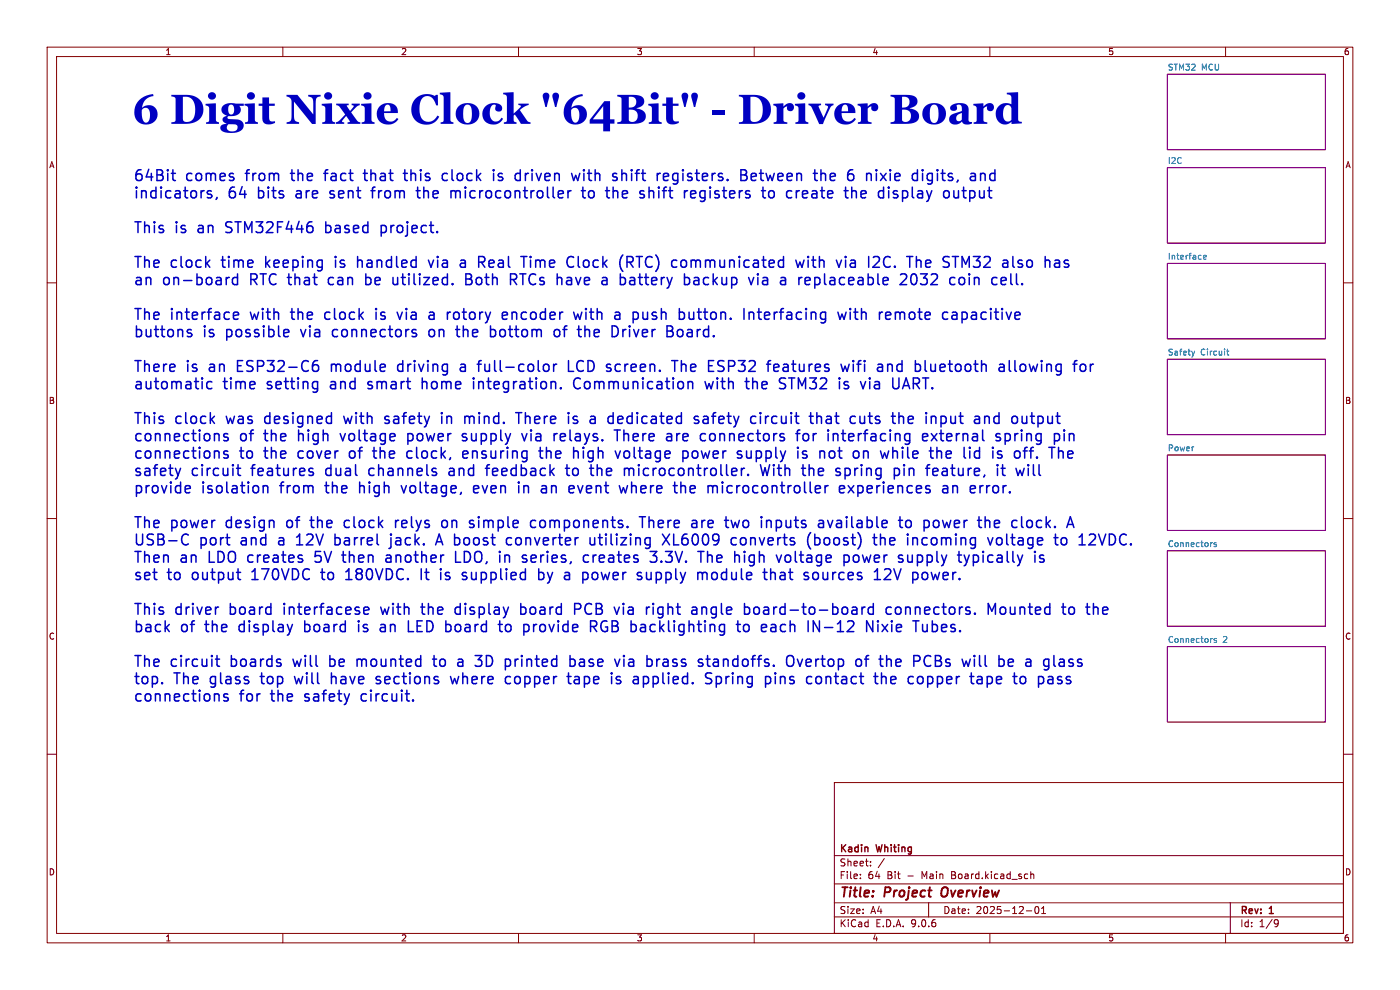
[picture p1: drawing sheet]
<svg xmlns="http://www.w3.org/2000/svg" width="297mm" height="210mm" viewBox="0 0 297 210" stroke-linecap="round" stroke-linejoin="round" font-family="sans-serif">
<g fill="none" stroke="#840000" stroke-width=".21">
<path d="M10 10h277v190h-277zM12 12h273v186h-273zM60 10v2M110 10v2M160 10v2M210 10v2M260 10v2M10 60h2M285 60h2M10 110h2M285 110h2M10 160h2"/>
<path d="M177 166h108v32h-108zM285 160h2M60 198v2M110 198v2M160 198v2M177 194.5h108M177 191.5h108M177 187.5h108M177 181.5h108M182.5 186.3v.1M182.5 185.5v.1M184.7 183.6v.1"/>
<path d="M184.7 182.8v.1M187.6 182.1l-1.3 2M197 191.5v3M210 198v2M217.7 193.2h1.2M218.7 184.9v1.5M218.7 185.5l.2-.1 .3 .1 .1 .9M219.7 192.4l.2-.1a.8 .8 0 0 1 .5 .7 .8 .8 0 0 1-.5 .8l-.4-.6zM221 193.8h.8M221 192.7l.4-.4v1.5M260 198v2M261 191.5v6.5"/>
<path d="M270.6 195.1l.4 .1 .2 .2a1 1 0 0 1-.5 1.2h-.2M271.2 195.7l-.3 .3h-.3"/>
</g>
<path d="M199.9 188.5a1.5 1.5 0 0 0 0 1.6" fill="none" stroke="#840000" stroke-width=".4"/>
<path d="M247.6 15.7h33.6v16.1h-33.6zM247.6 35.6h33.6v16h-33.6zM247.6 55.9h33.6v16h-33.6zM247.6 76.2h33.6v16h-33.6zM247.6 96.5h33.6v16h-33.6zM247.6 116.8h33.6v16h-33.6zM247.6 137.2h33.6v16h-33.6z" fill="none" stroke="#840084" stroke-width=".21"/>
<path d="M255.3 54.6l.6-.1v-.3h-.4l-.2 .1 .1 .6h.5M253.4 74.5l-.3 .8M260.2 74.5h.5M260.4 74.1v1l.3 .2M258 115.2l-.3-.1-.2 .2 .1 .2 .4 .1v.3h-.5M258 135.5l-.3-.1-.2 .2 .1 .2 .4 .1v.3h-.5" fill="none" stroke="#008484" stroke-width=".21"/>
<g fill="none" stroke="#0000c2" stroke-width=".32">
<path d="M36.3 36.8h.9M36.7 36v2l.1 .2 .4 .1M68.7 36.8h.9M69.3 36l-.3 .3v2M77.1 36.8h.8M77.4 36v2l.1 .2 .4 .1M85.6 36.8h.8M85.9 36v2l.1 .2 .4 .1M88.6 39.7v2l.1 .2 .4 .1M94 36.9l.3-.1 .6 .1M94 38.2l.3 .1 .6-.1M106.6 36.9l-.6-.1-.3 .3 .1 .3 .8 .2 .1 .3-.1 .3-.3 .1-.6-.1"/>
<path d="M111.5 36.8v1.5M112.1 36.8l-.4 .1-.2 .3M123 36.8l-.4 1.5M123.7 39.7v2l.1 .2 .4 .1M123.9 36v.2M123.9 36.8v1.5M123.9 36l-.1 .1 .1 .1M123.9 36l.1 .1-.1 .1M132 36.9l.3-.1 .5 .1 .1 1.4M141.5 36.8l.2 .1 .1 .4-1.1 .2M141.7 38.2l-.2 .1M143.8 36.9l-.7-.1-.4 .4v.7l.2 .3 .2 .1 .7-.1"/>
<path d="M143.8 38.6a.62 .62 0 0 1-1 .3M159.4 37.5l1-.2-.1-.4-.6-.1-.3 .3 .1 1.1 .2 .1 .6-.1M161.1 36.8h.9M161.4 36v2l.1 .2 .5 .1M176.1 37.1l.3-.3h.5l.3 .3v.2l-1.1 .2M176.1 38l.3 .3 .7-.1M184.2 36.8h.3l.3 .3v1.2M190.2 36.8l-.4 .3v.9l.4 .3M190.9 37.3l-1.1 .2M198.9 36v.2M198.9 36.8v1.5M198.9 36l-.1 .1 .1 .1"/>
<path d="M198.9 36l.1 .1-.1 .1M199.6 36.8h.9M200 36v2l.1 .2 .4 .1M204.4 39.7v2l.1 .2 .5 .1M210.4 36.8l.7 .1M211.1 38.2l-.7 .1M211.1 36v2.3M44.8 40.6l-.5-.1-.3 .3 .1 .3 .7 .2 .1 .2-.1 .4-.2 .1-.6-.1M46 41.9l-.2 .4M48.7 58.9l-.5 .1M50.4 59l-.7-.1-.4 .4v.6l.2 .4 .2 .1 .7-.1M50.4 58.1v2.3"/>
<path d="M69.1 47.1v2.2M69.1 49.2l.7 .1M69.8 47.8l-.7 .1M70 41.9l.6 .1M70.1 58.9l-.4 .4v.6l.4 .5M70.3 40.5l-.3 .3 .1 .3 .2 .1M71.2 54.4v.2M71.2 55.2v1.5M71.2 54.4l-.1 .1 .1 .1M71.2 54.4l.1 .1-.1 .1M75.9 54.4v2.3M76.7 55.3a.62 .62 0 0 0-.8 .1"/>
<path d="M77.6 59l.2-.1 .7 .1M77.6 58.1v2.3M78.7 40.5h.9M79 40v2M80.9 47.9l.2-.1 .6 .1M80.9 49.2l.2 .1 .6-.1M80.9 47.8v2.3M84.4 58.9v1.5M88.3 40.5h.8M90.9 55.2l.5 1.5 .6-1.5M96 40.5h.3l.4 .3M96.7 40.8v1.2"/>
<path d="M97.5 40.6l-.5-.1-.3 .3M98.4 55.2l.3 .3v1.2M98.7 56.6l-.7 .1M98.7 55.7l-.7 .1M98.8 59.2h.8M99.6 58.1h-.8v2.3h.9a.61 .61 0 0 0 .5-.7 .61 .61 0 0 0-.6-.5M99.9 58.3a.54 .54 0 0 1-.3 .9M102.6 54.5l-1-.1v2.3M104.1 55.2l-.4 .3v.9l.4 .3M104.8 55.7l-1.1 .2M108.8 59.3l.8 1.1M109.5 58.3a.62 .62 0 0 1-.3 1h-.9"/>
<path d="M112.5 54.4v.2M112.5 55.2v1.5M112.5 54.4l-.1 .1 .1 .1M112.5 54.4l.2 .1-.2 .1M120.5 40.5v1.5M120.5 58.9l.6 .1M120.5 59.5h.5M121.1 40.5l-.4 .1-.2 .3M122.7 54.4v2l.3 .3M123.3 40.5h.9M125.8 40.6a.62 .62 0 0 0-1 .3v.6a.62 .62 0 0 0 1 .4M130.4 40.5h.3l.4 .3v1.2"/>
<path d="M131.6 58.1v2.3M133 54.4h.9a.62 .62 0 0 1 .4 .6 .62 .62 0 0 1-.4 .6h-.9M133.6 55.6l.7 1.1M135 54.4h1.3M137.8 40.6l.2-.1 .6 .1 .1 1.4M146.6 55.2v1.5M146.9 55.2l-.3 .2M147.3 59l.2-.1 .6 .1 .2 1.4M147.5 41.9l-.7 .1M147.5 40.6l.1 .4-1.1 .2M148.3 59.4l-.8 .1a.45 .45 0 0 0-.3 .4 .45 .45 0 0 0 .3 .5l.8-.1M148.6 40.7l-.1 .2 .1 .9 .3 .2h.4"/>
<path d="M148.6 42.6l.5 .1M149.7 58.9l-.5 .4v.6l.5 .5M161.9 59l.2-.1 .6 .1 .1 1.4M162.8 59.4l-.7 .1a.45 .45 0 0 0-.4 .4 .45 .45 0 0 0 .4 .5l.7-.1M163.1 40.9a.62 .62 0 0 1 .6-.5 .62 .62 0 0 1 .6 .5v.6a.62 .62 0 0 1-.6 .5 .62 .62 0 0 1-.6-.5M170.1 58.9l-.4 .1M170.6 40.5l.6 .1 .1 .4-1.1 .2M170.6 55.2l-.5 1.5-.4-1.1-.4 1.1M170.9 59l-.1 .2 .1 1.1M171.2 41.9l-.6 .1M171.4 54.4v.2M171.4 55.2v1.5"/>
<path d="M171.4 54.4l-.1 .1 .1 .1M171.4 54.4l.1 .1-.1 .1M171.9 59.4l-1.1 .2M172.2 55.2h.9M172.5 54.4v2l.1 .2 .5 .1M174.9 58.1v2l.4 .3M181.1 55.2l.4 .3v1.2M181.5 56.6l-.3 .1M181.5 55.7l-.3 .1M182.7 41.2l1-.2-.1-.4-.6-.1-.3 .3 .1 1.1 .2 .1 .6-.1M189.8 56.5v.2M189.8 56.5l.1 .1-.1 .1"/>
<path d="M189.8 56.5l-.1 .1 .1 .1M191.5 41.9l.2 .1 .6-.1M191.5 40.6l.2-.1 .6 .1M191.5 40.5v2.2M194.3 58.3a1.56 1.56 0 0 1-.3 2.1l-.5-.1M196.7 58.1l-.8 .9a.62 .62 0 0 1 .8 .4v.5l-.2 .4-.9 .1-.3-.2M205.7 41.9l.2 .1 .7-.1M205.7 40.5v2.2M206.5 56.5l.3 .2h.7M206.5 54.4h1.4M206.7 59.1a.57 .57 0 0 1 1 .1v1.2M206.7 58.9v1.5"/>
<path d="M40.6 70l-.5-.1-.4 .3 .1 .3 .8 .3 .1 .2-.1 .3-.2 .1-.7-.1M49.5 67l1.1-.2-.1-.5-.7-.1-.3 .3 .1 1.1 .2 .1 .7-.1M61 69.9l.2 .1 .1 .4-1.1 .3M61.2 71.3l-.2 .1M66.9 76.5h.5M67.2 77.4l.4 .4v.5l-.4 .5M69.3 66.2l-.4 .5v.6l.4 .4M70.3 77.3v1.5M70.6 77.3l-.3 .2M71 69.9l-.5 .4v.7l.5 .4M77.6 60.3l.2 .1 .7-.1M79.8 65.5v.2"/>
<path d="M79.8 66.2v1.5M79.8 65.5l-.1 .1 .1 .1M79.8 65.5l.1 .1-.1 .1M84.4 60.2l-.7 .2M85.2 77.3h-.4l-.4 .4 .1 .9 .3 .2h.4M85.3 66.2l-.5 1.5M91.8 66.2l.3 .3v1.2M92 70a.62 .62 0 0 0-1 .3v.7a.62 .62 0 0 0 1 .3M92.1 67.6l-.8 .1M92.1 66.8l-.8 .1M96.4 66.3a.62 .62 0 0 1 .9 .1M96.7 69.9h.8"/>
<path d="M97 69.1v2M97.1 71.3l.4 .1M97.3 67.5a.62 .62 0 0 1-.9 .1M97.7 77.4l.3-.1 .6 .1 .1 1.4M98.7 77.8l-.7 .1a.45 .45 0 0 0-.4 .4 .45 .45 0 0 0 .4 .5l.7-.1M102.1 76.5l-.4 .1M102.9 77.3v1.2l.1 .2 .5 .1M104.9 70l.2 .3v.7l-.2 .3-.6 .1M107.3 66.2l.2 .1 .2 .5-1.1 .2M107.5 67.6l-.2 .1M108.6 66.2v1.5M109.5 66.3a.62 .62 0 0 0-.9 .1"/>
<path d="M117.4 77.3v1.5M117.7 70.1a.62 .62 0 0 1 .6-.2 .62 .62 0 0 1 .5 .4v.7a.62 .62 0 0 1-.6 .4 .62 .62 0 0 1-.6-.4zM118.1 77.3l-.4 .1-.3 .3M119.4 69.9h.9M119.7 69.5v1.9M120.5 60.4h.5M120.6 76.5v2.3h1.1M123.1 76.5a1.23 1.23 0 0 0-.8 1.1 1.23 1.23 0 0 0 .8 1.2M123.4 66.2l-.4 1.5-.4-1M124.3 65.5v.2M124.3 66.2v1.5M124.3 65.5l-.1 .1 .1 .1"/>
<path d="M124.3 65.5l.1 .1-.1 .1M124.4 69.9h.3l.4 .3v1.2M130.9 77.3l.7 .1M131.6 78.7l-.7 .1M132.1 69.9v1.5M132.8 69.9l-.4 .1-.3 .3M138.3 67.6l.7 .1M138.7 66.2l-.4 .3 .2 .4 .2 .1M142.5 76.5h1.3M143.1 76.5v2.3M143.9 70l-.2 .3v.7a.62 .62 0 0 0 .6 .4 .62 .62 0 0 0 .6-.4v-.7l-.2-.3M144.6 77.5a.57 .57 0 0 1 .9 .1v1.2"/>
<path d="M144.6 76.5v2.3M147.9 66.2h.9M148.3 65.5v1.9l.1 .2 .4 .1M153.3 76.5l.3 .1M153.5 77.9l.1 .2-.1 .5M160.7 66.2h.8M161 65.5v1.9l.1 .2 .4 .1M163.3 66.5l-.3-.3h-.5l-.3 .3 .1 1.1 .2 .1 .7-.1M163.3 66.8l-1.1 .2M166.2 77.4l.2-.1 .7 .1M167.2 77.8l-.8 .1a.45 .45 0 0 0-.3 .4 .45 .45 0 0 0 .3 .5l.8-.1M180.4 65.5v.2"/>
<path d="M180.4 66.2v1.5M180.4 65.5l-.1 .1 .1 .1M180.4 65.5l.1 .1-.1 .1M181 76.5v.2M181 77.3v1.5M181 76.5l-.1 .1 .1 .1M181 76.5l.1 .1-.1 .1M181.1 66.2h.9M181.5 65.5v1.9l.1 .2 .4 .1M181.8 77.3h.9M182.7 76.5l-.5 .1-.1 .2v2M182.8 65.5v2.2"/>
<path d="M183.6 66.3a.62 .62 0 0 0-.8 .1M191 66.3l.3-.1 .5 .1 .1 1.4M191.4 77.4l-.7-.1-.4 .4v.6l.2 .4 .2 .1 .7-.1M191.4 76.5v2.3M200.2 77.3h-.5l-.3 .3 .1 1.1 .7 .1M200.5 77.8l-1.1 .2M204.3 66.2h.5l.4 .5-.1 .8-.3 .2h-.5M206.8 66.2l-.6 .1M206.9 66.9h-.5a.45 .45 0 0 0-.4 .4 .45 .45 0 0 0 .4 .4h.5M215.3 76.5v2l.3 .3M216.5 77.5a.62 .62 0 0 1 .6-.3 .62 .62 0 0 1 .5 .5v.6a.62 .62 0 0 1-.6 .5 .62 .62 0 0 1-.6-.5zM216.8 60.2l.1 .1-.1 .1"/>
<path d="M216.8 60.2l-.1 .1 .1 .1M216.8 60.2v.2M232 77.3l-.5 .1M38.3 99.3l-.5 1.6M44.9 81l-.6-.1-.4 .5v.6l.2 .4 .2 .1 .6-.1M46.1 92l.4 .3v1.2M46.1 95.7l.4 .3v1.2M48.3 95.8l-.5-.1-.3 .3 .1 .3 .7 .2 .1 .2-.1 .4-.2 .1-.6-.1M48.3 92.1l-.5-.1-.3 .3 .1 .3 .7 .2 .1 .3-.1 .3-.2 .1-.6-.1M50.2 99.3h.8M50.5 98.6v1.9l.1 .3 .4 .1M66.2 99.3l.2 .1"/>
<path d="M67.2 80.9l.2 .1M67.4 80.9l-.1 2.1M67.4 82.4l-.2 .1M72.2 92l.5 1.5M72.9 88.3l.5 1.5M74.2 95.9l-.1 .8 .5 .5M78 82.4l.7 .1M78.4 80.9l-.4 .4 .2 .3 .2 .1M78.7 99.3l-.4 .5v.6l.4 .5M79.3 94.9v2l.2 .2 .4 .1M81.6 89.7l.3 .1 .6-.1M82.5 88.4l-.5-.1-.4 .3 .1 .3 .8 .3"/>
<path d="M86.4 97l.4 .2 .6-.1M86.5 93.4l.3 .1 .6-.1M86.5 92v2.3M87.4 95.8l-.6-.1-.4 .2M89.6 80.2v2.3M93.7 87.5l-.1 .1 .1 .2M93.7 87.5v.3M93.7 88.3v1.5M93.7 87.5l.1 .1-.1 .2M94.8 88.3v1.5M95.1 88.3l-.3 .2M95.6 99.3l-.3 .1"/>
<path d="M96 99.3l.2 .1M96.1 100h-.5a.45 .45 0 0 0-.4 .4 .45 .45 0 0 0 .4 .5h.5M98.2 96.4l1.1-.2-.1-.4-.7-.1-.3 .3 .1 1.1 .2 .1 .7-.1M98.9 92.1l-.5-.1-.3 .3 .1 .3 .7 .2 .2 .3-.2 .3-.2 .1-.6-.1M99.3 88.3l.3 .3M99.6 88.6v1.2M100.5 80.9v1.6M100.5 88.4l-.6-.1-.3 .3M101.6 80.9v1.6M101.9 80.9l-.3 .3M109.4 87.5h1.3M110 87.5v2.3"/>
<path d="M110.7 92l.5 1.5 .6-1.5M111.5 87.5v2.3M112.1 88.3l-.6 .2M114.3 95.7h.9M114.6 94.9v2l.1 .2 .5 .1M115.9 94.9v2.3M116.8 95.8a.62 .62 0 0 0-.9 .1M120 99.3h.8M120 92.3l-.4-.3h-.4l-.3 .3 .1 1.1 .2 .1 .6-.1M120 92.5l-1.1 .2M120.3 98.6v1.9l.1 .3 .4 .1M121.9 89.1l.6 .1 .1 .3-.4 .3h-.4"/>
<path d="M121.9 88.3l.6 .1M122.2 99.3a.62 .62 0 0 0-.7 .5v.6a.62 .62 0 0 0 .7 .5M123 80.3a.94 .94 0 0 0-1.1 .1 .94 .94 0 0 0-.2 1.1 .86 .86 0 0 0 .4 .9 .86 .86 0 0 0 1-.2M123.8 95.7v1.5M126.7 98.6v2.3M130.1 87.5v2.3M132.4 92.2a.57 .57 0 0 1 .9 .1M132.4 91.2v2.3M132.5 95.9a.62 .62 0 0 1 .6-.3 .62 .62 0 0 1 .5 .5v.6a.62 .62 0 0 1-.6 .5 .62 .62 0 0 1-.6-.5zM133.8 99.3h.3M134.3 99.4l.1 1.5M144.2 92l-.4 .1-.2 .3"/>
<path d="M146.9 95.9a.62 .62 0 0 1 .7-.3 .62 .62 0 0 1 .4 .5v.6a.62 .62 0 0 1-.6 .5 .62 .62 0 0 1-.6-.5zM149.2 88.4l.3-.1 .6 .1 .1 1.4M149.6 80.9l.4 1.6 .4-1.1 .5 1.1 .4-1.6M150.2 88.8l-.7 .1a.45 .45 0 0 0-.4 .5 .45 .45 0 0 0 .4 .4l.7-.1M151 92a.62 .62 0 0 1 .7 .4v.7a.62 .62 0 0 1-.7 .4M151 88.3h.8M151.6 87.5l-.3 .4v1.9M159.4 95.7v1.5M159.4 97l-.2 .1M159.7 81.2a.57 .57 0 0 1 1 .1v1.2M159.7 80.2v2.3M160.4 95.7v2.2"/>
<path d="M160.4 97.1l.7 .1M161.1 95.7l-.7 .1M161.3 98.6l.6 2.3 .4-1.7 .4 1.7 .6-2.3M162.4 88.3v1.5M163.1 88.3l-.5 .1-.2 .3M164.1 99.3v1.6M164.1 88.3l-.4 .4v.7l.4 .4M168 80.2v2.3M170.5 92.2a.62 .62 0 0 1 .6-.2 .62 .62 0 0 1 .4 .4v.7a.62 .62 0 0 1-.5 .4 .62 .62 0 0 1-.6-.4zM172.5 92v1.5M173.2 92l-.5 .1-.2 .3M173.9 95.7v1.5"/>
<path d="M174.1 95.8l-.2 .1M174.4 99.3h-.5l-.3 .4 .1 1.1 .7 .1M174.7 99.9l-1.1 .2M175.4 88.4l.2-.1 .6 .1 .1 1.4M176.3 88.8l-.7 .1a.45 .45 0 0 0-.4 .5 .45 .45 0 0 0 .4 .4l.7-.1M177.8 95.7h.8M178.2 97.1l.4 .1M178.5 92h.9M179.2 93.5h.2M180.8 92h-.4l-.4 .3 .1 1.1 .7 .1M181.1 92.5l-1.1 .2M181.3 99.3v1.6"/>
<path d="M181.8 99.3l-.5 .5M184.2 88.3h.8M184.5 89.5l.1 .2 .4 .1M185.7 89.7l.7 .1M185.8 80.9h.4l.4 .4v1.2M186.4 88.3l-.6 .1-.1 .2 .1 .3 .6 .2M186.6 82.4l-.8 .1M186.6 81.5l-.8 .1M186.8 95.7l.4 1.5M189.4 94.9v2.3M192.6 94.9v2l.3 .3M192.9 99.6a.57 .57 0 0 1 1 .1v1.2"/>
<path d="M192.9 99.3v1.6M193.8 80.2v2.3M193.8 81.4h.8M197.6 92l1.2 1.5M198.8 92l-1.2 1.5M199.3 92h.9M199.6 91.2v2l.1 .2 .5 .1M200.2 99.3h.4l.3 .4v1.2M200.9 99.9l-.7 .1M201.2 92l-.4 .3v.9l.4 .3M201.7 99.3h.9M201.9 92.5l-1.1 .2"/>
<path d="M202.7 89.6a.62 .62 0 0 1-.9 .1M202.7 88.3v1.5M210.6 95.7v1.5M211.6 97.1l.2 .1M211.9 95.7l-.3 .3 .1 .3 .2 .1M214.2 92.2l.1 .2-.1 .9M215.3 92v1.5M215.5 99.3l.5 1.6 .4-1.1 .4 1.1 .5-1.6M216 92l-.5 .1-.2 .3M216.7 92v1.5M217.1 95.7h.8M217.4 95.2v2"/>
<path d="M221.2 88.5l.1 .2-.1 .9M222.3 88.3v1.2l.3 .3M223.1 94.9v2.3M227.7 92.1l.1 1.4M39.6 103l.7 .1 .1 .5-1.1 .2M39.9 115.4a.8 .8 0 0 1-.9 .1M40.3 104.4l-.7 .1M55.8 103.2a.57 .57 0 0 1 1 .1v1.2M55.8 103v1.5M62.9 115.6h1.3M63.3 113.6l-.4 .3M65.7 110.4h.9"/>
<path d="M66.1 109.6v2l.3 .3M66.2 100.1l.3 .3-.1 .4-.2 .1M66.8 119l.4 .3M66.9 117l-.1 1.1 .4-.3M71.1 115.5l.2 .1 .6-.1M71.1 113.3v2.3M71.1 114.2l.2-.1 .6 .1M72.5 117.7h.9M72.9 119.2l.5 .1M73.9 110.4h-.4l-.5 .4 .1 .9 .4 .2h.4M76.3 102.3v2.2M76.6 103l-.3 .2"/>
<path d="M82 117.8l.2-.1 .6 .1 .1 1.5M82.9 114.1v1.9l-.1 .2-.3 .1M82.9 118.3l-.7 .1a.45 .45 0 0 0-.4 .4 .45 .45 0 0 0 .4 .5l.7-.1M83.9 110.4v1.5M84 114.8l-.1 .2 .1 .5M84.6 110.4l-.5 .1-.2 .3M85.1 103l.6 1.5 .5-1.5M85.3 110.5l-.1 .2 .1 1.1M86.3 110.9l-1.1 .2M92.4 115.6l.8-2.3 .7 2.3M92.6 114.9h1.1M93.8 110.6a.62 .62 0 0 1 .6-.2 .62 .62 0 0 1 .5 .4v.7a.62 .62 0 0 1-.5 .4 .62 .62 0 0 1-.6-.2"/>
<path d="M96.7 117v2.3h1M100.5 103.8l1.1-.2-.2-.5-.6-.1-.3 .3 .1 1.1 .2 .1 .6-.1M101.6 109.6v.2M101.6 110.4v1.5M101.6 109.6l-.2 .1 .2 .1M101.6 109.6l.1 .1-.1 .1M107.4 117.7h.4l.3 .4v1.2M108.5 115.5l-.2 .1M109.6 114.2l-.2 .3v.6a.62 .62 0 0 0 1 .4M111.1 103v1.5M112 103.1a.62 .62 0 0 0-.9 .1M113 110.4l.6 .1"/>
<path d="M113.6 111.8l-.6 .1M113.6 117.8l-.6-.1-.3 .4 .1 1.1 .2 .1 .6-.1M113.7 118.3l-1 .2M115.5 110.5a.62 .62 0 0 0-1 .3v.7a.62 .62 0 0 0 1 .3M117 103v1.5M117.3 103l-.3 .2M122.6 103l.5 1.5 .6-1.5M124.6 117.7l.3 .1M124.9 119.2l-.3 .1M125.8 117.7v1.6M126.2 115.4l-.7 .2M126.2 114.1v1.5"/>
<path d="M126.5 117.7l-.5 .1-.2 .4M127.2 113.3v2l.2 .2 .4 .1M134 102.3v2.2M134.9 103.1a.62 .62 0 0 0-.9 .1M135.6 109.6h1.3M136.3 109.6v2.3M137.7 110.6a.57 .57 0 0 1 1 .1v1.2M137.7 109.6v2.3M140.3 119l.1 .2-.1 .1M140.3 119l-.1 .2 .1 .1M140.3 119v.3M140.5 113.3l1.5 2.3"/>
<path d="M141.2 119l.3 .3h.7M141.2 117h1.4M142 113.3l-1.5 2.3M142.9 113.3v2.3h1.1M147.2 103h-.5l-.3 .3 .1 1.1 .7 .1M147.5 103.6l-1.1 .2M149.3 110.4h.3M150.5 110.4l-.3 .3v.9l.3 .3M151.3 110.9l-1.1 .2M152.8 117.7h-.4l-.3 .4 .1 1.1 .6 .1M153.2 118.3l-1.1 .2M153.3 103v1.5"/>
<path d="M154 109.6v2M154.7 103l-.5 .5v.6l.5 .4M157.3 114.2a.62 .62 0 0 1 1 .3v.6a.62 .62 0 0 1-1 .4M158.4 110.4a.62 .62 0 0 0-.8 .4v.7a.62 .62 0 0 0 .8 .4M158.7 100.6l.1 .2-.1 .1M159.2 114.1v1.5M159.6 114.1l-.4 .2M164.9 110.4h.4l.5 .4-.1 .9-.4 .2h-.4M168.7 117v1.9l.3 .4M169.6 117.7h.9M169.9 117l.1 2.2M173.7 114.2l.2 .3v.6l-.2 .4-.6 .1"/>
<path d="M175 114.2l-.2 .3v.6a.62 .62 0 0 0 .6 .5 .62 .62 0 0 0 .6-.5v-.6l-.2-.3M177.5 110.5l.3-.1 .6 .1 .1 1.4M178.1 103.8l1.1-.2-.1-.5-.7-.1-.3 .3 .1 1.1 .2 .1 .7-.1M178.5 110.9l-.7 .1a.45 .45 0 0 0-.4 .5 .45 .45 0 0 0 .4 .4l.7-.1M179.9 103l1.2 1.5M181.1 103l-1.2 1.5M182 103v2.3M183 104.3l-.3 .2-.7-.1M183 117.7l.4 1.6 .5-1.1 .4 1.1 .4-1.6M188.7 114.8l1.1-.2-.1-.4-.6-.1-.4 .3 .2 1.1 .2 .1 .6-.1M195.5 117.8l.2 .4v.6l-.2 .4M196 111.8l.7 .1"/>
<path d="M196 110.4v2.3M196.7 117.7v2.3M196.7 119.2l.2 .1M196.7 110.4l-.7 .1M196.9 117.7l-.2 .1M198.5 114.2a.62 .62 0 0 0-.9 .3v.6a.62 .62 0 0 0 .9 .4M200.9 100.8l-.7 .1M201.7 110.4l-.4 1.5-.5-1.1M202.1 103v1.5M202.5 103l-.4 .2M202.8 103l.3 .3v1.2M207.7 109.6v2"/>
<path d="M208.6 117.7v1.6M209 109.6v2.3M209.6 118l-.1 .2 .1 .8 .4 .3h.4M210.6 104.1a.62 .62 0 0 0 .5 .5 .62 .62 0 0 0 .6-.3M211.1 103l-.5 .5M211.4 103l.3 .2M213.6 113.3v2l.3 .3M214.4 114.1h.9M214.8 113.3v2l.1 .2 .4 .1M220.8 110.4l.2 .1M221 111.8l-.2 .1M228.9 115.6h1.3"/>
<path d="M229.4 113.6l-.5 .3M229.6 113.3v2.3M236.4 113.6l-.5-.3h-.6v2.3h.6l.5-.3M45.7 139.8h.9M46 139.1v1.9l.1 .2 .5 .1M46.1 128.8h.3M53.4 122.9h1.3M53.7 121.2l-.3 .1M64.7 131.7v2.3M64.7 133.9l.6 .1M65.3 132.5l-.6 .1M68 121.4h.9"/>
<path d="M68.4 120.7v1.9l.3 .3M70 139.1v2.2M70.6 139.8l-.6 .1M73.4 122.9h1.3M73.8 121l-.4 .3M74 120.7v2.2M75.8 139.8v1.5M76.1 132.5v1.5M76.6 139.9a.62 .62 0 0 0-.8 .1M77.5 128.8l.7 .1 .1 .4-1.1 .2M78.2 130.2l-.7 .1M80.8 128.8l.4 1.5"/>
<path d="M81 132.5h.4l.3 .3v1.2M81.7 133.9l-.7 .1M81.7 133l-.7 .1M86.6 131.7v2.3h1.1M89.3 128.8h.8M89.4 120.7v2.2M89.6 128v2l.1 .2 .4 .1M90.1 121.4h.9M90.5 120.7v1.9l.3 .3M91.8 139.8h.8M92.1 139.1v1.9l.1 .2 .4 .1M94.5 122.8l.2 .1 .6-.1"/>
<path d="M95.3 121.5l-.5-.1-.3 .3 .1 .4 .7 .2M96.7 130.1l.3 .2 .6-.1M97 132.5l-.5 .4v.6l.5 .5M97.6 128v2.3M97.6 128.9l-.6-.1-.3 .2M97.9 139.8l.3 .3v1.2M100 121.4v1.2l.1 .2 .6 .1M100.8 139.1h1.4l-.8 .8M103.7 139.1h-.5v2.2h.5M107.4 132.6l-.2 .3v.6a.62 .62 0 0 0 .6 .5 .62 .62 0 0 0 .6-.5v-.6l-.2-.3M109.3 139.8v1.5M109.9 139.8l-.4 .1-.2 .4"/>
<path d="M110.5 128.9l.6-.1 .5 .4v.7l-.2 .3-.3 .1-.6-.1M110.5 128v2.3M113.9 132.5l-.6 .2M114.3 120.7v2.2M114.5 121.4l-.2 .1M114.9 121.4l.5 .5v.6l-.5 .4-.6-.1M116.1 121.4l.6 1.5M116.7 122.9l-.2 .6-.4 .2M117.2 121.4l-.5 1.5M121.6 139.8l.4 .5v.6l-.4 .4M121.9 128h.9a.62 .62 0 0 1 .4 .6 .62 .62 0 0 1-.4 .6h-.9M123 139.9l.2-.1 .7 .1 .1 1.4"/>
<path d="M124.3 128.3a1.59 1.59 0 0 0 0 1.7M127.7 132a1.19 1.19 0 0 0 .7 2l.5-.2v-.8h-.5M133.4 139.9l.3-.1 .6 .1M138.1 121.4v1.5M138.1 122.7l-.1 .1M139.2 122.8l.7 .1M139.2 121.4v2.3M139.9 121.4l-.7 .1M140.5 130.8a.62 .62 0 0 1-.8 .2M140.6 128.9l-.6-.1-.5 .4v.7l.3 .3 .2 .1 .6-.1M140.7 139.9l.3-.1 .6 .1M148.9 129a.57 .57 0 0 1 1 .1v1.2"/>
<path d="M148.9 128.8v1.5M151.1 121.6a.62 .62 0 0 1 .6-.2 .62 .62 0 0 1 .5 .5v.6a.62 .62 0 0 1-.6 .5 .62 .62 0 0 1-.6-.5zM151.4 139.9l.2-.1 .7 .1 .1 1.4M156.6 133.9l.5 .1M157.8 132.7l-.1 .8a.62 .62 0 0 0 .6 .5 .62 .62 0 0 0 .6-.5l-.1-.8M160.1 128.9a.62 .62 0 0 1 1 .3v.7a.62 .62 0 0 1-1 .3M162.3 128.8l-.2 .1M162.3 129.4a.45 .45 0 0 0-.3 .5 .45 .45 0 0 0 .3 .4M165.8 132.6l.2-.1 .7 .1M165.8 133.9l.2 .1 .7-.1M166.4 121.5l.1 1.4M166.5 122l-.7 .1a.45 .45 0 0 0-.4 .4 .45 .45 0 0 0 .4 .4l.7-.1"/>
<path d="M169.2 139.8l.5 1.5 .5-1.5M174.9 133.1h1.8M175.6 122.7a.62 .62 0 0 1-.9 .1M175.6 121.4v1.5M185 128.8l.3 .1M185.3 128v2.3M185.3 130.2l-.3 .1M186.1 120.7v2.2M186.5 139.8h.8M186.8 139.1v1.9l.1 .2 .4 .1M187.1 132.5l1.2 1.5M188.3 132.5l-1.2 1.5"/>
<path d="M189.1 128.9l-.7-.1-.4 .4v.7l.2 .3 .2 .1 .7-.1M189.2 131.7v.2M189.2 132.5v1.5M189.2 131.7l-.1 .1 .1 .1M189.2 131.7l.1 .1-.1 .1M189.6 120.7l.8 2.2 .7-2.2M190.1 129a.62 .62 0 0 1 .6-.2 .62 .62 0 0 1 .4 .4v.7a.62 .62 0 0 1-.6 .4 .62 .62 0 0 1-.6-.4zM192.1 128.8v1.5M193 128.9a.62 .62 0 0 0-.9 .1M199.2 139.1l.2 .1a.55 .55 0 0 1 .2 .5 .55 .55 0 0 1-.4 .4 .61 .61 0 0 1 .6 .6 .61 .61 0 0 1-.5 .6M200.2 121.5l-.1 1.1 .3 .3M200.7 139.9l-.1 .2 .1 .4"/>
<path d="M200.7 132.6l-.6-.1-.4 .3 .2 1.1 .2 .1 .6-.1M200.8 133l-1.1 .2M201.2 122l-1.1 .2M210.4 129.7l.8-1.7v2.3M212.3 129a.62 .62 0 0 1 .6-.2 .62 .62 0 0 1 .5 .4v.7a.62 .62 0 0 1-.6 .4 .62 .62 0 0 1-.6-.4zM214.3 128.8v1.2l.1 .2 .6 .1M217.7 139.9l.2-.1 .7 .1 .1 1.4M225 139.8h.4l.4 .3v1.2M230.3 128.8h.9M230.7 128v2l.1 .2 .4 .1M34.4 144.8l.1 .1-.1 .1M34.4 144.8l-.1 .1 .1 .1"/>
<path d="M34.4 144.8v.2M46.4 147.3l.1 1.4M47.6 147.3l-.1 .2 .1 .3 .7 .3 .1 .3-.3 .3-.6-.1M62.5 143.5l.4 1.5M70 141.2l.6 .1M70.3 142.7v2.3M71.2 143.6a.62 .62 0 0 0-.9 .1M77.1 147.2l-.5 .4v.7l.5 .4M79.9 143.6l.2-.1 .6 .1M79.9 144.2l.8 .2 .1 .3-.4 .3-.6-.1M95.6 143.5l.4 1.5 .4-1.1 .5 1.1 .4-1.5M98.2 141.2l-.8 .1"/>
<path d="M98.2 140.4l-.8 .1M108.1 143.5l.2 .1M108.3 144.9l-.2 .1M109.6 143.5l-.4 .4v.7l.4 .4M120.6 142.7v2M121.9 143.6l.2-.1 .7 .1 .1 1.4M122.9 144l-.8 .2a.45 .45 0 0 0-.3 .4 .45 .45 0 0 0 .3 .4l.8-.1M124 140.4l-.8 .1a.45 .45 0 0 0-.3 .4 .45 .45 0 0 0 .3 .4l.8-.1M131.4 144.3l.3 .3-.1 .3-.2 .1M131.4 143.5l.2 .1M134.4 140.4l-.7 .1a.45 .45 0 0 0-.4 .4 .45 .45 0 0 0 .4 .4l.7-.1M137.2 143.5l.4 .4v.7l-.4 .4"/>
<path d="M141.7 140.4l-.7 .1a.45 .45 0 0 0-.4 .4 .45 .45 0 0 0 .4 .4l.7-.1M152 143.6l.6-.1 .4 .4v.7l-.2 .3-.2 .1-.6-.1M152 143.5v2.3M152.4 140.4l-.8 .1a.45 .45 0 0 0-.3 .4 .45 .45 0 0 0 .3 .4l.8-.1M165.6 143.7a.57 .57 0 0 1 .9 .1v1.2M165.6 143.5v1.5M171 140.6l1.1-.2-.1-.5-.7-.1-.3 .3 .1 1.1 .2 .1 .7-.1M175.3 143.5v1.5M175.4 143.6l-.1 .1M176.1 143.6l.1 1.4M189 144.3l1.1-.3-.2-.4-.6-.1-.3 .3 .1 1.1 .2 .1 .6-.1M197.8 143.7l.1 .2-.1 .9"/>
<path d="M198.9 143.5v2.3M198.9 144.9l.2 .1M199.1 143.5l-.2 .1M200.6 141.2l.2 .1M206.1 142.7v2M211.4 144.3l1.1-.3-.1-.4-.7-.1-.3 .3 .1 1.1 .2 .1 .7-.1M217.7 141.2l.2 .1 .8-.1M218.7 140.4l-1 .2M220.5 143.5h.5l.4 .4-.1 .9-.3 .2h-.5M222.4 144.3l-.1 .2 .1 .4M225.8 141.2l-.8 .1M225.8 140.4l-.8 .1"/>
<path d="M226.8 144.3l.4 .3-.1 .3-.3 .1M226.8 143.5l.3 .1"/>
</g>
<g fill="#0000c2">
<path d="M146.8 19.9a.73 .73 0 0 1 .9-.1 .73 .73 0 0 1 .3 .8l-.5 2.1h-.3l-.4-1.4a1.27 1.27 0 0 1 0-1.4z"/>
<path d="M181.9 22l2.1-.1 .1 .7a1.34 1.34 0 0 1 2.1-.3 .78 .78 0 0 1-.4 1.3 .78 .78 0 0 1-.9-1l-.8 .4v2.4l.2 .4 .6 .1v.4h-2.9v-.4h.4l.2-.3 .1-2.6-.3-.5-.5-.1z"/>
<path d="M213.6 19.7l2.4-.1v5.9l.2 .3h.6v.4l-2.2 .1v-.4a1.98 1.98 0 0 1-2.3 .3 1.98 1.98 0 0 1-1.1-2h1.6a1.25 1.25 0 0 0 1.3 1.6l.5-.4v-2.4a.83 .83 0 0 0-.9-.7 .83 .83 0 0 0-.8 .8l-.1 1.1h-1.6a2.23 2.23 0 0 1 3.4-2.1l-.1-1.7-.3-.3-.6-.1z"/>
</g>
<g font-size="8.8" fill="#0000c2">
<text x="28" y="28.7">6 Digit Nixie Clock &quot;64Bit&quot;</text>
<text x="150.8" y="28.7">- Driver</text>
<text x="188.6" y="28.7">Board</text>
</g>
<g font-size="3.2" fill="#0000c2">
<text x="28.2" y="38.9">64Bit</text>
<text x="39.5" y="38.9">comes</text>
<text x="52.6" y="38.9">from</text>
<text x="62.7" y="38.9">the</text>
<text x="70.2" y="38.9">fact</text>
<text x="79.1" y="38.9">that</text>
<text x="88.1" y="38.9">this</text>
<text x="96.6" y="38.9">clock</text>
<text x="107.9" y="38.9">is</text>
<text x="113.1" y="38.9">driven</text>
<text x="125.7" y="38.9">with</text>
<text x="134.8" y="38.9">shift</text>
<text x="144.6" y="38.9">registers.</text>
<text x="162.9" y="38.9">Between</text>
<text x="179" y="38.9">the</text>
<text x="186.6" y="38.9">6</text>
<text x="191" y="38.9">nixie</text>
<text x="201.3" y="38.9">digits,</text>
<text x="28.2" y="42.6">indicators,</text>
<text x="48.5" y="42.6">64</text>
<text x="55.1" y="42.6">bits</text>
<text x="63.6" y="42.6">are</text>
<text x="71.3" y="42.6">sent</text>
<text x="80.7" y="42.6">from</text>
<text x="90.8" y="42.6">the</text>
<text x="98.4" y="42.6">microcontroller</text>
<text x="126.9" y="42.6">to</text>
<text x="132.5" y="42.6">the</text>
<text x="140" y="42.6">shift</text>
<text x="149.9" y="42.6">registers</text>
<text x="167.1" y="42.6">to</text>
<text x="172.7" y="42.6">create</text>
<text x="185.6" y="42.6">the</text>
<text x="193.1" y="42.6">display</text>
<text x="207.5" y="42.6">output</text>
<text x="28.2" y="49.9">This</text>
<text x="37.2" y="49.9">is</text>
<text x="42.4" y="49.9">an</text>
<text x="48.7" y="49.9">STM32F446</text>
<text x="70.3" y="49.9">based</text>
<text x="82.6" y="49.9">project.</text>
<text x="28.2" y="57.3">The</text>
<text x="36.2" y="57.3">clock</text>
<text x="47.5" y="57.3">time</text>
<text x="57.1" y="57.3">keeping</text>
<text x="72.4" y="57.3">is</text>
<text x="77.6" y="57.3">handled</text>
<text x="93.3" y="57.3">via</text>
<text x="100.5" y="57.3">a</text>
<text x="104.8" y="57.3">Real</text>
<text x="114.5" y="57.3">Time</text>
<text x="124.6" y="57.3">Clock</text>
<text x="136.2" y="57.3">(RTC)</text>
<text x="147.8" y="57.3">communicated</text>
<text x="174.7" y="57.3">with</text>
<text x="183.8" y="57.3">via</text>
<text x="191" y="57.3">I2C.</text>
<text x="199.8" y="57.3">The</text>
<text x="207.8" y="57.3">STM32</text>
<text x="221" y="57.3">also</text>
<text x="28.2" y="61">an</text>
<text x="34.6" y="61">on-board</text>
<text x="53.5" y="61">RTC that</text>
<text x="71" y="61">can</text>
<text x="79.3" y="61">be</text>
<text x="85.6" y="61">utilized.</text>
<text x="101.5" y="61">Both</text>
<text x="111.5" y="61">RTCs</text>
<text x="121.9" y="61">have</text>
<text x="132" y="61">a</text>
<text x="136.3" y="61">battery</text>
<text x="150.4" y="61">backup</text>
<text x="164.7" y="61">via</text>
<text x="171.9" y="61">a</text>
<text x="176.2" y="61">replaceable</text>
<text x="198.3" y="61">2032</text>
<text x="209.3" y="61">coin</text>
<text x="28.2" y="68.3">The</text>
<text x="28.2" y="72">buttons</text>
<text x="36.2" y="68.3">interface</text>
<text x="43.2" y="72">is</text>
<text x="48.3" y="72">possible</text>
<text x="53.6" y="68.3">with</text>
<text x="62.7" y="68.3">the</text>
<text x="64.7" y="72">via</text>
<text x="70.2" y="68.3">clock</text>
<text x="71.9" y="72">connectors</text>
<text x="81.5" y="68.3">is</text>
<text x="86.7" y="68.3">via</text>
<text x="92.8" y="72">on</text>
<text x="93.8" y="68.3">a</text>
<text x="98.1" y="68.3">rotory</text>
<text x="99.2" y="72">the</text>
<text x="106.8" y="72">bottom</text>
<text x="110.4" y="68.3">encoder</text>
<text x="120.9" y="72">of</text>
<text x="126.1" y="68.3">with</text>
<text x="126.5" y="72">the</text>
<text x="134.1" y="72">Driver</text>
<text x="135.2" y="68.3">a</text>
<text x="139.5" y="68.3">push</text>
<text x="146.2" y="72">Board.</text>
<text x="149.8" y="68.3">button.</text>
<text x="164" y="68.3">Interfacing</text>
<text x="184.7" y="68.3">with</text>
<text x="193.7" y="68.3">remote</text>
<text x="207.7" y="68.3">capacitive</text>
<text x="28.2" y="79.4">There</text>
<text x="28.2" y="83">automatic</text>
<text x="39.6" y="79.4">is</text>
<text x="44.8" y="79.4">an</text>
<text x="47.4" y="83">time</text>
<text x="51.1" y="79.4">ESP32-C6</text>
<text x="57.1" y="83">setting</text>
<text x="70.9" y="83">and</text>
<text x="71.5" y="79.4">module</text>
<text x="79.4" y="83">smart</text>
<text x="86.2" y="79.4">driving</text>
<text x="91.3" y="83">home</text>
<text x="100" y="79.4">a</text>
<text x="102.7" y="83">integration.</text>
<text x="104.3" y="79.4">full-color</text>
<text x="123.8" y="79.4">LCD</text>
<text x="124.5" y="83">Communication</text>
<text x="132.5" y="79.4">screen.</text>
<text x="147" y="79.4">The</text>
<text x="153" y="83">with</text>
<text x="155" y="79.4">ESP32</text>
<text x="162.1" y="83">the</text>
<text x="168.1" y="79.4">features</text>
<text x="169.7" y="83">STM32</text>
<text x="182.8" y="83">is</text>
<text x="184.3" y="79.4">wifi</text>
<text x="188" y="83">via</text>
<text x="192.4" y="79.4">and</text>
<text x="195.1" y="83">UART.</text>
<text x="200.9" y="79.4">bluetooth</text>
<text x="219.2" y="79.4">allowing</text>
<text x="28.2" y="90.4">This</text>
<text x="28.2" y="94.1">connections</text>
<text x="37.2" y="90.4">clock</text>
<text x="48.5" y="90.4">was</text>
<text x="50.9" y="94.1">of</text>
<text x="56.5" y="94.1">the</text>
<text x="57" y="90.4">designed</text>
<text x="64.1" y="94.1">high</text>
<text x="73.6" y="94.1">voltage</text>
<text x="74.4" y="90.4">with</text>
<text x="83.5" y="90.4">safety</text>
<text x="88.3" y="94.1">power</text>
<text x="95.9" y="90.4">in</text>
<text x="100.4" y="94.1">supply</text>
<text x="101.3" y="90.4">mind.</text>
<text x="112.9" y="90.4">There</text>
<text x="113.6" y="94.1">via</text>
<text x="120.8" y="94.1">relays.</text>
<text x="124.3" y="90.4">is</text>
<text x="129.5" y="90.4">a</text>
<text x="133.8" y="90.4">dedicated</text>
<text x="134.3" y="94.1">There</text>
<text x="145.7" y="94.1">are</text>
<text x="152.6" y="90.4">safety</text>
<text x="153.4" y="94.1">connectors</text>
<text x="165" y="90.4">circuit</text>
<text x="174.3" y="94.1">for</text>
<text x="178.2" y="90.4">that</text>
<text x="181.4" y="94.1">interfacing</text>
<text x="187.2" y="90.4">cuts</text>
<text x="196.6" y="90.4">the</text>
<text x="202" y="94.1">external</text>
<text x="204.1" y="90.4">input</text>
<text x="215" y="90.4">and</text>
<text x="218.1" y="94.1">spring</text>
<text x="223.4" y="90.4">output</text>
<text x="28.2" y="97.8">connections</text>
<text x="28.2" y="101.4">safety</text>
<text x="40.7" y="101.4">circuit</text>
<text x="50.9" y="97.8">to</text>
<text x="53.8" y="101.4">features</text>
<text x="56.5" y="97.8">the</text>
<text x="64.1" y="97.8">cover</text>
<text x="70" y="101.4">dual</text>
<text x="75.5" y="97.8">of</text>
<text x="79.6" y="101.4">channels</text>
<text x="81.1" y="97.8">the</text>
<text x="88.6" y="97.8">clock,</text>
<text x="97.1" y="101.4">and</text>
<text x="101" y="97.8">ensuring</text>
<text x="105.5" y="101.4">feedback</text>
<text x="117.8" y="97.8">the</text>
<text x="123" y="101.4">to</text>
<text x="125.4" y="97.8">high</text>
<text x="128.6" y="101.4">the</text>
<text x="134.9" y="97.8">voltage</text>
<text x="136.2" y="101.4">microcontroller.</text>
<text x="149.6" y="97.8">power</text>
<text x="161.7" y="97.8">supply</text>
<text x="165.7" y="101.4">With</text>
<text x="175" y="97.8">is</text>
<text x="175" y="101.4">the</text>
<text x="180.1" y="97.8">not</text>
<text x="182.6" y="101.4">spring</text>
<text x="187.8" y="97.8">on</text>
<text x="194.2" y="97.8">while</text>
<text x="195.4" y="101.4">pin</text>
<text x="202.9" y="101.4">feature,</text>
<text x="205.1" y="97.8">the</text>
<text x="212.7" y="97.8">lid</text>
<text x="218.3" y="101.4">it</text>
<text x="219.3" y="97.8">is</text>
<text x="224.5" y="97.8">off.</text>
<text x="28.2" y="105.1">provide</text>
<text x="42.8" y="105.1">isolation</text>
<text x="59.9" y="105.1">from</text>
<text x="70" y="105.1">the</text>
<text x="77.5" y="105.1">high</text>
<text x="87.1" y="105.1">voltage,</text>
<text x="102.8" y="105.1">even</text>
<text x="112.8" y="105.1">in</text>
<text x="118.2" y="105.1">an</text>
<text x="124.5" y="105.1">event</text>
<text x="135.8" y="105.1">where</text>
<text x="147.8" y="105.1">the</text>
<text x="155.4" y="105.1">microcontroller</text>
<text x="183.9" y="105.1">experiences</text>
<text x="206.3" y="105.1">an</text>
<text x="212.6" y="105.1">error.</text>
<text x="28.2" y="112.5">The</text>
<text x="36.2" y="112.5">power</text>
<text x="48.3" y="112.5">design</text>
<text x="61.7" y="112.5">of</text>
<text x="67.3" y="112.5">the</text>
<text x="74.9" y="112.5">clock</text>
<text x="86.1" y="112.5">relys</text>
<text x="96.5" y="112.5">on</text>
<text x="102.9" y="112.5">simple</text>
<text x="116.4" y="112.5">components.</text>
<text x="140.2" y="112.5">There</text>
<text x="151.5" y="112.5">are</text>
<text x="159.2" y="112.5">two</text>
<text x="167.2" y="112.5">inputs</text>
<text x="179.9" y="112.5">available</text>
<text x="197.6" y="112.5">to</text>
<text x="203.2" y="112.5">power</text>
<text x="215.4" y="112.5">the</text>
<text x="222.9" y="112.5">clock.</text>
<text x="28.2" y="116.2">USB-C</text>
<text x="28.2" y="119.8">Then</text>
<text x="38.3" y="119.8">an</text>
<text x="42.4" y="116.2">port</text>
<text x="44.6" y="119.8">LDO creates</text>
<text x="51.5" y="116.2">and</text>
<text x="59.9" y="116.2">a</text>
<text x="64.2" y="116.2">12V</text>
<text x="68.2" y="119.8">5V</text>
<text x="72.8" y="116.2">barrel</text>
<text x="74.5" y="119.8">then</text>
<text x="84.2" y="119.8">another</text>
<text x="85.2" y="116.2">jack.</text>
<text x="95.5" y="116.2">A boost</text>
<text x="99.4" y="119.8">LDO,</text>
<text x="109.2" y="119.8">in</text>
<text x="111.2" y="116.2">converter</text>
<text x="114.6" y="119.8">series,</text>
<text x="128.1" y="119.8">creates</text>
<text x="129.4" y="116.2">utilizing</text>
<text x="142.8" y="119.8">3.3V.</text>
<text x="145.4" y="116.2">XL6009</text>
<text x="153.6" y="119.8">The</text>
<text x="160.4" y="116.2">converts</text>
<text x="161.6" y="119.8">high</text>
<text x="171.1" y="119.8">voltage</text>
<text x="177" y="116.2">(boost)</text>
<text x="185.7" y="119.8">power</text>
<text x="191.7" y="116.2">the</text>
<text x="197.9" y="119.8">supply</text>
<text x="199.2" y="116.2">incoming</text>
<text x="211.1" y="119.8">typically</text>
<text x="216.9" y="116.2">voltage</text>
<text x="231.6" y="116.2">to</text>
<text x="237.2" y="116.2">12VDC.</text>
<text x="28.2" y="123.5">set</text>
<text x="35.5" y="123.5">to</text>
<text x="41.2" y="123.5">output</text>
<text x="54.3" y="123.5">170VDC</text>
<text x="69.6" y="123.5">to</text>
<text x="75.2" y="123.5">180VDC.</text>
<text x="91.6" y="123.5">It</text>
<text x="96.2" y="123.5">is</text>
<text x="101.4" y="123.5">supplied</text>
<text x="118" y="123.5">by</text>
<text x="124" y="123.5">a</text>
<text x="128.3" y="123.5">power</text>
<text x="140.5" y="123.5">supply</text>
<text x="153.7" y="123.5">module</text>
<text x="168.4" y="123.5">that</text>
<text x="177.4" y="123.5">sources</text>
<text x="192.8" y="123.5">12V</text>
<text x="201.3" y="123.5">power.</text>
<text x="28.2" y="130.9">This</text>
<text x="37.2" y="130.9">driver</text>
<text x="49.1" y="130.9">board</text>
<text x="61" y="130.9">interfacese</text>
<text x="82.2" y="130.9">with</text>
<text x="91.3" y="130.9">the</text>
<text x="98.9" y="130.9">display</text>
<text x="113.2" y="130.9">board</text>
<text x="125.1" y="130.9">PCB</text>
<text x="134.2" y="130.9">via</text>
<text x="141.4" y="130.9">right</text>
<text x="151.5" y="130.9">angle</text>
<text x="163.1" y="130.9">board-to-board</text>
<text x="193.8" y="130.9">connectors.</text>
<text x="215.8" y="130.9">Mounted</text>
<text x="232.2" y="130.9">to</text>
<text x="28.2" y="134.6">back</text>
<text x="38.4" y="134.6">of</text>
<text x="44" y="134.6">the</text>
<text x="51.6" y="134.6">display</text>
<text x="65.9" y="134.6">board</text>
<text x="77.8" y="134.6">is</text>
<text x="83" y="134.6">an</text>
<text x="89.4" y="134.6">LED</text>
<text x="97.8" y="134.6">board</text>
<text x="109.7" y="134.6">to</text>
<text x="115.3" y="134.6">provide</text>
<text x="130" y="134.6">RGB backlighting</text>
<text x="162.2" y="134.6">to</text>
<text x="167.8" y="134.6">each</text>
<text x="178.1" y="134.6">IN-12</text>
<text x="191" y="134.6">Nixie</text>
<text x="201.6" y="134.6">Tubes.</text>
<text x="28.2" y="141.9">The</text>
<text x="36.2" y="141.9">circuit</text>
<text x="49.3" y="141.9">boards</text>
<text x="63.1" y="141.9">will</text>
<text x="71.2" y="141.9">be</text>
<text x="77.5" y="141.9">mounted</text>
<text x="94.3" y="141.9">to</text>
<text x="99.9" y="141.9">a</text>
<text x="104.2" y="141.9">3D</text>
<text x="110.9" y="141.9">printed</text>
<text x="125.1" y="141.9">base</text>
<text x="135.3" y="141.9">via</text>
<text x="142.5" y="141.9">brass</text>
<text x="153.9" y="141.9">standoffs.</text>
<text x="173.2" y="141.9">Overtop</text>
<text x="188.4" y="141.9">of</text>
<text x="194" y="141.9">the</text>
<text x="201.5" y="141.9">PCBs</text>
<text x="212.5" y="141.9">will</text>
<text x="220.6" y="141.9">be</text>
<text x="226.9" y="141.9">a</text>
<text x="28.2" y="145.6">top.</text>
<text x="28.2" y="149.3">connections</text>
<text x="37" y="145.6">The</text>
<text x="45" y="145.6">glass</text>
<text x="50.9" y="149.3">for</text>
<text x="56.2" y="145.6">top</text>
<text x="57.9" y="149.3">the</text>
<text x="63.9" y="145.6">will</text>
<text x="65.5" y="149.3">safety</text>
<text x="72" y="145.6">have</text>
<text x="78" y="149.3">circuit.</text>
<text x="82.1" y="145.6">sections</text>
<text x="98.5" y="145.6">where</text>
<text x="110.5" y="145.6">copper</text>
<text x="124.3" y="145.6">tape</text>
<text x="133.9" y="145.6">is</text>
<text x="139.1" y="145.6">applied.</text>
<text x="155" y="145.6">Spring</text>
<text x="168.1" y="145.6">pins</text>
<text x="177.4" y="145.6">contact</text>
<text x="192.4" y="145.6">the</text>
<text x="200" y="145.6">copper</text>
<text x="213.7" y="145.6">tape</text>
<text x="223.4" y="145.6">to</text>
</g>
<g font-size="2.8" fill="#840000">
<text x="178" y="190.9">Title:</text>
<text x="187.7" y="190.9">Project</text>
<text x="200.6" y="190.9">Overview</text>
</g>
<g font-size="2.1" fill="#840000">
<text x="178" y="184">Sheet:</text>
<text x="178" y="181.2">Kadin</text>
<text x="186" y="181.2">Whiting</text>
<text x="178" y="186.7">File:</text>
<text x="184.1" y="186.7">64</text>
<text x="188.2" y="186.7">Bit</text>
<text x="192.6" y="186.7">-</text>
<text x="195.8" y="186.7">Main</text>
<text x="202.2" y="186.7">Board.kicad_sch</text>
<text x="178" y="196.9">KiCad</text>
<text x="178" y="194.1">Size:</text>
<text x="184.7" y="194.1">A4</text>
<text x="185.7" y="196.9">E.D.A.</text>
<text x="193.3" y="196.9">9.0.6</text>
<text x="200" y="194.1">Date:</text>
<text x="207" y="194.1">2025-12-01</text>
<text x="263" y="194.3">Rev:</text>
<text x="263" y="196.9">Id:</text>
<text x="267.1" y="196.9">1/9</text>
<text x="269.4" y="194.3">1</text>
</g>
<g font-size="1.8" fill="#840000">
<text x="35" y="11.9">1</text>
<text x="85" y="11.9">2</text>
<text x="135" y="11.9">3</text>
<text x="185" y="11.9">4</text>
<text x="235" y="11.9">5</text>
<text x="285" y="11.9">6</text>
<text x="10.3" y="35.9">A</text>
<text x="285.3" y="35.9">A</text>
<text x="10.3" y="85.9">B</text>
<text x="285.3" y="85.9">B</text>
<text x="10.3" y="135.9">C</text>
<text x="285.3" y="135.9">C</text>
<text x="10.3" y="185.9">D</text>
<text x="285.3" y="185.9">D</text>
<text x="35" y="199.9">1</text>
<text x="85" y="199.9">2</text>
<text x="135" y="199.9">3</text>
<text x="185" y="199.9">4</text>
<text x="235" y="199.9">5</text>
<text x="285" y="199.9">6</text>
</g>
<g font-size="1.8" fill="#008484">
<text x="247.6" y="15">STM32</text>
<text x="254.9" y="15">MCU</text>
<text x="247.6" y="34.8">I2C</text>
<text x="247.6" y="55.2">Interface</text>
<text x="247.6" y="75.5">Safety</text>
<text x="254.7" y="75.5">Circuit</text>
<text x="247.6" y="95.8">Power</text>
<text x="247.6" y="116.1">Connectors</text>
<text x="247.6" y="136.4">Connectors</text>
<text x="259.4" y="136.4">2</text>
</g>
</svg>
